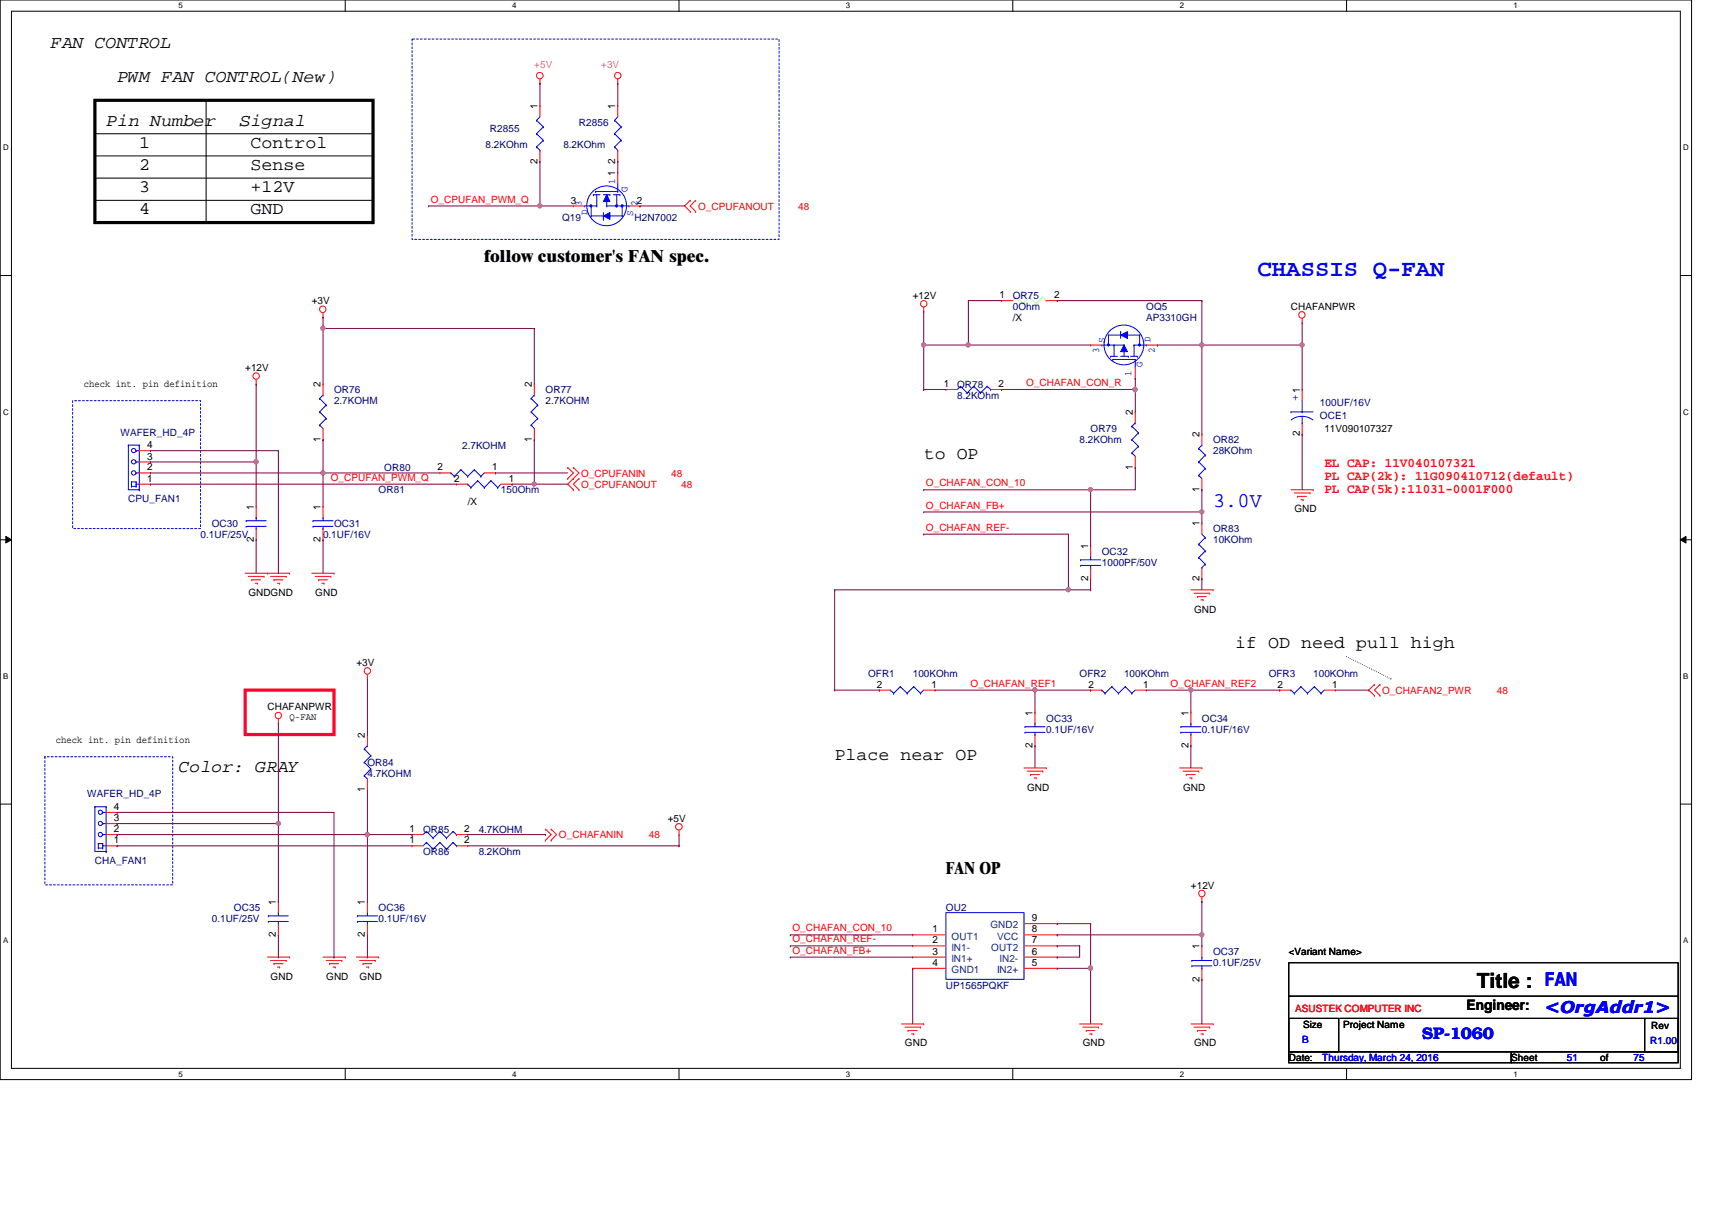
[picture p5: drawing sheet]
<svg xmlns="http://www.w3.org/2000/svg" width="297mm" height="210mm" viewBox="0 0 297 210" stroke-linecap="round" stroke-linejoin="round" font-family="sans-serif">
<path d="M0 0h293.5v187.3h-293.5zM2 1.9h289.5v183.4h-289.5z" fill="none" stroke="#000" stroke-width=".17"/>
<g fill="#fff">
<path d="M30.9 .2h.8v1.5h-.8z"/>
<path d="M30.9 185.5h.8v1.6h-.8z"/>
</g>
<path d="M59.9 0v1.9M59.9 185.3v2" fill="none" stroke="#000" stroke-width=".17"/>
<g fill="#fff">
<path d="M88.9 .2h.7v1.5h-.7z"/>
<path d="M88.9 185.5h.7v1.6h-.7z"/>
</g>
<path d="M117.8 0v1.9M117.8 185.3v2" fill="none" stroke="#000" stroke-width=".17"/>
<g fill="#fff">
<path d="M146.8 .2h.7v1.5h-.7z"/>
<path d="M146.8 185.5h.7v1.6h-.7z"/>
</g>
<path d="M175.7 0v1.9M175.7 185.3v2" fill="none" stroke="#000" stroke-width=".17"/>
<g fill="#fff">
<path d="M204.7 .2h.7v1.5h-.7z"/>
<path d="M204.7 185.5h.7v1.6h-.7z"/>
</g>
<path d="M233.6 0v1.9M233.6 185.3v2" fill="none" stroke="#000" stroke-width=".17"/>
<g fill="#fff">
<path d="M262.6 .2h.8v1.5h-.8z"/>
<path d="M262.6 185.5h.8v1.6h-.8z"/>
<path d="M.5 24.8h1v1.6h-1z"/>
<path d="M292.1 24.8h.9v1.6h-.9z"/>
<path d="M.5 70.7h1v1.5h-1z"/>
<path d="M292.1 70.7h.9v1.5h-.9z"/>
</g>
<path d="M0 47.8h2M291.5 47.8h2" fill="none" stroke="#000" stroke-width=".17"/>
<g fill="#fff">
<path d="M.5 116.5h.9v1.6h-.9z"/>
<path d="M292.1 116.5h.8v1.6h-.8z"/>
</g>
<path d="M0 93.6h2M1 93l1 .6-1 .6zM291.5 93.6l1-.6v1.2zM291.5 93.6h2" fill="none" stroke="#000" stroke-width=".17"/>
<path d="M1 93l1 .6-1 .6zM291.5 93.6l1-.6v1.2z" fill="#000"/>
<g fill="#fff">
<path d="M.5 162.4h.9v1.5h-.9z"/>
<path d="M292.1 162.4h.8v1.5h-.8z"/>
</g>
<g fill="none" stroke="#000" stroke-width=".17">
<path d="M35.8 17.4v21.2M16.5 34.8h48.2M16.5 27.1h48.2M16.5 30.9h48.2M16.5 23.2h48.2M35.8 38.6h.1M64.7 34.8h.1M64.7 27.1h.1M64.7 30.9h.1M64.7 23.2h.1M0 139.5h2M291.5 139.5h2"/>
<path d="M223.6 167h67.6v15.5h-67.6zM223.6 176.7h8.7v5.8h-8.7zM223.6 172.8h67.6M232.5 176.7h52.9M285.4 176.7h5.8v5.8h-5.8zM285.4 176.7h.1M291.2 172.8h.1M223.6 182.5h38.6v1.9h-38.6zM262.2 182.5h29v1.9h-29z"/>
</g>
<path d="M42.5 119.7h15.5v7.7h-15.5z" fill="none" stroke="#f00" stroke-width=".55"/>
<path d="M16.5 17.4h48.2v21.2h-48.2z" fill="none" stroke="#000" stroke-width=".55"/>
<path d="M233.6 113.9l7.7 3.9M241.3 117.8h.1" fill="none" stroke="#000" stroke-width=".17" stroke-dasharray="0 .3"/>
<path d="M71.5 6.8h63.7v34.7h-63.7zM12.6 69.5h22.2v22.2h-22.2zM7.8 131.3h22.2v22.2h-22.2z" fill="none" stroke="#00f" stroke-width=".17" stroke-dasharray=".3 .3"/>
<g fill="none" stroke="#f00" stroke-width=".17">
<path d="M93.7 14.5h.1M93.7 18.4h.1M93.7 13.7v.8M93.7 18.4v1.9M107.2 14.5h.1M107.2 18.4h.1M107.2 13.7v.8M107.2 18.4v1.9M93.7 28h.1M93.7 26.1v1.9M107.2 28h.1M107.2 26.1v1.9"/>
<path d="M119.8 34.8h.1M119.8 36.7h.1M119.8 34.8l-1 .9 1 1M120.7 36.7h.1M120.7 34.8h.1M120.7 34.8l-.9 .9 .9 1M56 55h.1M56 54.3v.7M160.3 54.1h.1M160.3 53.3v.8M173.8 52.2h.1M173.8 52.2h1.9"/>
<path d="M181.5 52.2h1.9M183.4 52.2h.1M225.9 56h.1M225.9 55.2v.8M24.2 78.2h1.9M26.1 78.2h.1M44.4 66.6h.1M44.4 65.8v.8M92.7 76.3h.1M92.7 66.6h.1M92.7 66.6v1.9M92.7 74.3v2"/>
<path d="M164.1 67.6h.1M164.1 67.6h2M171.9 67.6h1.9M173.8 67.6h.1M197 71.5h.1M197 71.5v1.9M197 79.2v1.9M24.2 84h1.9M24.2 82h1.9M24.2 80.1h1.9M26.1 84h.1M26.1 82h.1"/>
<path d="M26.1 80.1h.1M42.5 99.4h7.7M43.1 100h2.7M44.4 87.8h.1M44.4 93.6h.1M44.4 87.8v2M44.4 91.7v1.9M45.8 100h.1M46.4 99.4h.1M46.9 100h2.8M49.7 100h.1M50.2 99.4h.1"/>
<path d="M54.1 99.4h3.9M54.7 100h2.7M57.4 100h.1M58 99.4h.1M79.2 84h.1M79.2 84h1.9M86.9 84h2M88.9 84h.1M98.5 83h.1M98.5 81.1h.1M98.5 81.1l1 .9-1 1M99.5 83h.1"/>
<path d="M99.5 81.1h.1M99.5 85h.1M99.5 81.1l1 .9-2 2 1 1M100.5 85h.1M100.5 83h.1M100.5 83l-1 1 1 1M197 81.1h.1M224 85h3.8M224.6 85.5h2.7M225.1 86.1h.1M225.1 86.1h1.6M225.7 86.7h.4"/>
<path d="M226.1 86.7h.1M227.3 85.5h.1M227.8 85h.1M43.7 100.6h.1M43.7 100.6h1.5M44.3 101.2h.4M44.7 101.2h.1M47.5 100.6h.1M47.5 100.6h1.6M48.1 101.2h.4M48.5 101.2h.1M55.3 100.6h.1"/>
<path d="M55.3 100.6h1.5M55.8 101.2h.4M56.2 101.2h.1M63.8 117.8h.1M63.8 117v.8M206.6 102.3h3.9M207.2 102.9h2.7M207.8 103.5h.1M207.8 103.5h1.5M208.4 104.1h.3M208.7 104.1h.1M209.9 102.9h.1"/>
<path d="M210.5 102.3h.1M238.5 118.7h.1M238.5 118.7l-1 1 1 .9M239.4 118.7h.1M239.4 118.7l-.9 1 .9 .9M48.3 125.5h.1M48.3 124.7v.8M63.8 137.1h.1M63.8 127.4h.1M63.8 127.4v2M63.8 135.1v2M177.7 133.2h3.8"/>
<path d="M178.2 133.8h2.7M178.8 134.4h.1M178.8 134.4h1.5M179.4 135h.4M179.8 135h.1M180.9 133.8h.1M181.5 133.2h.1M204.7 133.2h3.8M205.3 133.8h2.7M205.8 134.4h.1M205.8 134.4h1.6M206.4 135h.4"/>
<path d="M206.8 135h.1M208 133.8h.1M208.5 133.2h.1M238.5 120.6h.1M239.4 120.6h.1M94.7 145.8h.1M94.7 143.8h.1M94.7 143.8l.9 1-.9 1M95.6 145.8h.1M95.6 143.8h.1M95.6 143.8l1 1-1 1M117.8 144.8h.1"/>
<path d="M117.8 144v.8M208.5 156.4h.1M208.5 155.6v.8M46.4 166h3.8M46.9 166.6h2.8M47.5 167.2h.1M47.5 167.2h1.6M48.1 167.8h.4M48.5 167.8h.1M49.7 166.6h.1M50.2 166h.1M56 166h3.9"/>
<path d="M56.6 166.6h2.7M57.2 167.2h.1M57.2 167.2h1.6M57.8 167.8h.4M58.2 167.8h.1M59.3 166.6h.1M59.9 166h.1M61.8 166h3.9M62.4 166.6h2.7M63 167.2h.1M63 167.2h1.5M63.6 167.8h.4"/>
<path d="M64 167.8h.1M65.1 166.6h.1M65.7 166h.1M156.4 177.6h3.9M157 178.2h2.7M157.6 178.8h.1M157.6 178.8h1.5M158.2 179.4h.3M158.5 179.4h.1M159.7 178.2h.1M160.3 177.6h.1M187.3 177.6h3.9"/>
<path d="M187.9 178.2h2.7M188.5 178.8h.1M188.5 178.8h1.5M189.1 179.4h.3M189.4 179.4h.1M190.6 178.2h.1M191.2 177.6h.1M206.6 177.6h3.9M207.2 178.2h2.7M207.8 178.8h.1M207.8 178.8h1.5M208.4 179.4h.3"/>
<path d="M208.7 179.4h.1M209.9 178.2h.1M210.5 177.6h.1"/>
<circle cx="93.7" cy="13.1" r=".56"/>
<circle cx="107.2" cy="13.1" r=".56"/>
<circle cx="56" cy="53.7" r=".56"/>
<circle cx="160.3" cy="52.7" r=".56"/>
<circle cx="225.9" cy="54.6" r=".56"/>
<circle cx="44.4" cy="65.2" r=".56"/>
<circle cx="63.7" cy="116.4" r=".56"/>
<circle cx="48.3" cy="124.1" r=".56"/>
<circle cx="117.8" cy="143.4" r=".56"/>
<circle cx="208.5" cy="155" r=".56"/>
</g>
<g fill="none" stroke="#00f" stroke-width=".17">
<path d="M93.1 25.5h.1M93.1 20.9h.1M93.1 23.2h.1M93.1 25.5l.6 .6M93.1 23.2l1.2 1.1M93.1 20.9l1.2 1.1M93.7 26.1h.1M93.7 20.3l-.6 .6M94.3 24.3h.1M94.3 22h.1M94.3 24.3l-1.2 1.2M94.3 22l-1.2 1.2"/>
<path d="M106.6 25.5h.1M106.6 20.9h.1M106.6 23.2h.1M106.6 25.5l.6 .6M106.6 23.2l1.2 1.1M106.6 20.9l1.2 1.1M107.2 26.1h.1M107.2 20.3l-.6 .6M107.8 24.3h.1M107.8 22h.1M107.8 24.3l-1.2 1.2M107.8 22l-1.2 1.2"/>
<path d="M191.2 59.9h.1M191.2 59.9h3.8M192.3 58.1h.1M192.3 58.1v1.8M192.3 58.1h5.4M193.3 59.9h.1M193.3 59.9v1.9M194.4 57.5h.1M194.4 57.5v1.2M195 59.9h.1M195 59.9v1.9M196.8 59.9h.1"/>
<path d="M196.8 59.9h2.1M196.8 59.9v1.9M197.7 58.1h.1M197.7 59.9h.1M197.7 58.1v1.8M198.9 59.9h.1M22.3 77.2h.1M22.3 77.2v7.8h1.9M22.3 77.2h1.9M23.6 78.2h.1M23.6 78.2h.6M24.2 77.2h.1"/>
<path d="M24.2 77.2v7.8M92.2 69.1h.1M92.2 73.7h.1M92.2 71.5h.1M92.2 69.1l1.1 1.2M92.2 73.7l.5 .6M92.2 71.5l1.1 1.1M92.7 68.5h.1M92.7 68.5l-.5 .6M93.3 70.3h.1M93.3 72.6h.1M93.3 70.3l-1.1 1.2"/>
<path d="M93.3 72.6l-1.1 1.1M166.7 67h.1M166.7 67l1.1 1.2M166.7 67l-.6 .6M167.8 68.2h.1M168.9 67h.1M168.9 67l1.2 1.2M168.9 67l-1.1 1.2M170.1 68.2h.1M171.3 67h.1M171.3 67l.6 .6M171.3 67l-1.2 1.2"/>
<path d="M171.9 67.6h.1M192.7 61.8h.1M192.7 61.8h1.2M193.1 62.4h.1M193.1 62.4h3.9M194.4 61.8h1.4M195.8 61.8h.1M196.2 61.8h1.2M196.4 74h.1M196.4 78.6h.1M196.4 76.3h.1M196.4 74l1.1 1.1"/>
<path d="M196.4 78.6l.6 .6M196.4 76.3l1.1 1.1M197 73.4h.1M197 62.4h.1M197 73.4l-.6 .6M197 62.4v1.3M197.4 61.8h.1M197.5 75.1h.1M197.5 77.4h.1M197.5 75.1l-1.1 1.2M197.5 77.4l-1.1 1.2M22.8 84.4h.1"/>
<path d="M22.8 83.6h.1M22.8 83.6v.8M22.8 84.4h.8M22.8 83.6h.8M23.6 84.4h.1M23.6 83.6h.1M23.6 84h.1M23.6 82h.1M23.6 80.1h.1M23.6 83.6v.8M23.6 84h.6M23.6 82h.6"/>
<path d="M23.6 80.1h.6M24.2 85h.1M42.7 90.3h.1M42.7 91.3h.1M42.7 90.3h3.5M42.7 91.3h3.5M44.4 89.8h.1M44.4 91.7h.1M44.4 89.8v.5M44.4 91.3v.4M81.1 84h.1M81.1 84l.6 .6"/>
<path d="M81.7 84.6h.1M82.9 83.4h.1M82.9 83.4l1.1 1.2M82.9 83.4l-1.2 1.2M84 84.6h.1M85.2 83.4h.1M85.2 83.4l1.2 1.2M85.2 83.4l-1.2 1.2M86.4 84.6h.1M86.9 84l-.5 .6M63.2 129.9h.1M63.2 134.6h.1"/>
<path d="M63.2 132.2h.1M63.2 129.9l1.1 1.2M63.2 134.6l.6 .5M63.2 132.2l1.1 1.2M63.8 129.4h.1M63.8 129.4l-.6 .5M64.3 131.1h.1M64.3 133.4h.1M64.3 131.1l-1.1 1.1M64.3 133.4l-1.1 1.2"/>
<circle cx="195" cy="59.8" r="3.5"/>
<circle cx="23.2" cy="78.2" r=".37"/>
<circle cx="23.2" cy="82" r=".38"/>
<circle cx="23.2" cy="80.1" r=".37"/>
</g>
<path d="M176.3 51.6h.1M176.3 51.6l1.2 1.1M176.3 51.6l-.6 .6M177.5 52.7h.1M178.6 51.6h.1M178.6 51.6l1.2 1.1M178.6 51.6l-1.1 1.1M179.8 52.7h.1M180.9 51.6h.1M180.9 51.6l.6 .6M180.9 51.6l-1.1 1.1M181.5 52.2h.1" fill="none" stroke="#80ff80" stroke-width=".17"/>
<path d="M192.2 59.7h.2v.3h-.2z" fill-rule="evenodd" fill="#00f"/>
<path d="M192.2 59.7h.2v.3h-.2z" fill="none" stroke="#00f" stroke-width=".17"/>
<path d="M197.6 59.7h.2v.3h-.2z" fill-rule="evenodd" fill="#00f"/>
<path d="M197.6 59.7h.2v.3h-.2z" fill="none" stroke="#00f" stroke-width=".17"/>
<path d="M194.4 58.1l1.2-.6v1.2z" fill-rule="evenodd" fill="#00f"/>
<path d="M194.4 58.1l1.2-.6v1.2z" fill="none" stroke="#00f" stroke-width=".17"/>
<path d="M195 59.9l.6 1.1h-1.2z" fill-rule="evenodd" fill="#00f"/>
<g fill="none" stroke="#00f" stroke-width=".17">
<path d="M101.4 35.7h.1M101.4 35.7h2.1M102.6 37.5h.1M102.6 35.7v1.8M102.6 37.5h5.3M103 33.8h.1M103 33.8h1.1M103.3 33.2h.1M103.3 33.2h3.9M103.5 35.7h.1M103.5 33.8v1.9M104.7 38.1h.1"/>
<path d="M104.7 33.8h1.1M104.7 36.9v1.2M105.3 35.7h.1M105.3 35.7h3.8M105.3 33.8v1.9M105.8 33.8h.1M106.4 33.8h1.2M107 35.7h.1M107 33.8v1.9M107.2 33.2h.1M107.2 31.9v1.3M107.6 33.8h.1"/>
<path d="M107.9 37.5h.1M107.9 35.7h.1M107.9 35.7v1.8M109.1 35.7h.1M195 59.9l.6 1.1h-1.2zM55.5 69.1h.1M55.5 73.7h.1M55.5 71.5h.1M55.5 69.1l1.1 1.2M55.5 73.7l.5 .6M55.5 71.5l1.1 1.1M56 68.5h.1"/>
<path d="M56 68.5l-.5 .6M56.6 70.3h.1M56.6 72.6h.1M56.6 70.3l-1.1 1.2M56.6 72.6l-1.1 1.1M208 96.7h.1M208 94.4h.1M208 96.7l1.1 1.2M208 94.4l1.1 1.2M208.5 98.5h.1M208.5 92.7l.6 .6M209.1 97.9h.1"/>
<path d="M209.1 93.3h.1M209.1 95.6h.1M209.1 97.9l-.6 .6M209.1 95.6l-1.1 1.1M209.1 93.3l-1.1 1.1M206.8 166.6h.1M206.8 167.6h.1M206.8 166.6h3.5M206.8 167.6h3.5M208.5 166h.1M208.5 168h.1M208.5 166v.6"/>
<path d="M208.5 167.6v.4"/>
<circle cx="105.3" cy="35.7" r="3.5"/>
</g>
<g fill="none" stroke="#f00" stroke-width=".17">
<path d="M189.2 59.9h.1M189.2 59.9h2M198.9 59.9h1.9M200.8 59.9h.1M56 76.3h.1M56 66.6h.1M56 66.6v1.9M56 74.3v2M197 65.7h.1M197 63.7v2M208.5 90.8h.1M208.5 90.8v1.9"/>
<path d="M208.5 98.5v1.9M208.5 100.4h.1M208.5 164.1h.1M208.5 169.9h.1M208.5 164.1v1.9M208.5 168v1.9"/>
</g>
<path d="M102.4 35.6h.2v.2h-.2z" fill-rule="evenodd" fill="#00f"/>
<path d="M102.4 35.6h.2v.2h-.2z" fill="none" stroke="#00f" stroke-width=".17"/>
<path d="M106.8 35.6h.3v.2h-.3z" fill-rule="evenodd" fill="#00f"/>
<path d="M106.8 35.6h.3v.2h-.3z" fill="none" stroke="#00f" stroke-width=".17"/>
<path d="M107.8 35.6h.3v.2h-.3z" fill-rule="evenodd" fill="#00f"/>
<path d="M107.8 35.6h.3v.2h-.3z" fill="none" stroke="#00f" stroke-width=".17"/>
<path d="M104.7 37.5l1.1-.6v1.2z" fill-rule="evenodd" fill="#00f"/>
<path d="M104.7 37.5l1.1-.6v1.2z" fill="none" stroke="#00f" stroke-width=".17"/>
<path d="M105.3 33.8l.5 1.2h-1.1z" fill-rule="evenodd" fill="#00f"/>
<g fill="none" stroke="#00f" stroke-width=".17">
<path d="M105.3 33.8l.5 1.2h-1.1zM208 77.8h.1M208 77.8l1.1 1.2M208.5 77.2h.1M208.5 77.2l-.5 .6M209.1 79h.1M209.1 79l-1.1 1.1M224 71.5h.1M224 71.5h3.8M225.9 72.2l-.8 .1-1.1 .6M225.9 72.2l1.2 .2 .7 .5M225.9 73.4h.1"/>
<path d="M225.9 71.5h.1M225.9 69.5v2M225.9 72.2v1.2M54.3 90.3h.1M54.3 91.3h.1M54.3 90.3h3.5M54.3 91.3h3.5M56 89.8h.1M56 91.7h.1M56 89.8v.5M56 91.3v.4M78.2 82h.1"/>
<path d="M78.2 82l.6 .6M78.8 82.6h.1M80 81.5h.1M80 81.5l1.1 1.1M80 81.5l-1.2 1.1M81.1 82.6h.1M82.3 81.5h.1M82.3 81.5l1.1 1.1M82.3 81.5l-1.2 1.1M83.4 82.6h.1M84 82l-.6 .6M187.5 97.1h.1"/>
<path d="M187.5 98.1h.1M187.5 97.1h3.5M187.5 98.1h3.5M189.2 96.5h.1M189.2 98.5h.1M189.2 96.5v.6M189.2 98.1v.4M208 82.5h.1M208 80.1h.1M208 82.5l.5 .5M208 80.1l1.1 1.2M209.1 81.3h.1"/>
<path d="M209.1 81.3l-1.1 1.2M154.5 119.7h.1M154.5 119.7l.6 .6M156.2 119.1h.1M156.2 119.1l1.2 1.2M156.2 119.1l-1.1 1.2M158.5 119.1h.1M158.5 119.1l1.2 1.2M158.5 119.1l-1.1 1.2M160.3 119.7l-.6 .6M191.2 119.7h.1M191.2 119.7l.5 .6"/>
<path d="M192.9 119.1h.1M192.9 119.1l1.2 1.2M192.9 119.1l-1.2 1.2M195.2 119.1h.1M195.2 119.1l1.2 1.2M195.2 119.1l-1.1 1.2M197 119.7l-.6 .6M224 119.7h.1M224 119.7l.6 .6M225.7 119.1h.1M225.7 119.1l1.2 1.2M225.7 119.1l-1.1 1.2"/>
<path d="M228 119.1h.1M228 119.1l1.2 1.2M228 119.1l-1.1 1.2M229.8 119.7l-.6 .6M16.5 140h.1M16.5 140v7.7h1.9M16.5 140h1.9M18.4 140h.1M18.4 140v7.7M155.1 120.3h.1M157.4 120.3h.1M159.7 120.3h.1"/>
<path d="M177.8 126.1h.1M177.8 127h.1M177.8 126.1h3.5M177.8 127h3.5M179.6 125.5h.1M179.6 127.4h.1M179.6 125.5v.6M179.6 127v.4M191.7 120.3h.1M194.1 120.3h.1M196.4 120.3h.1M204.9 126.1h.1"/>
<path d="M204.9 127h.1M204.9 126.1h3.5M204.9 127h3.5M206.6 125.5h.1M206.6 127.4h.1M206.6 125.5v.6M206.6 127v.4M224.6 120.3h.1M226.9 120.3h.1M229.2 120.3h.1M17.1 147.1h.1M17.1 146.3h.1"/>
<path d="M17.1 146.3v.8M17.1 147.1h.7M17.1 146.3h.7M17.8 147.1h.1M17.8 146.3h.1M17.8 146.7h.1M17.8 144.8h.1M17.8 142.9h.1M17.8 140.9h.1M17.8 146.3v.8M17.8 146.7h.6M17.8 144.8h.6"/>
<path d="M17.8 142.9h.6M17.8 140.9h.6M18.4 147.7h.1M46.6 158.9h.1M46.6 159.9h.1M46.6 158.9h3.4M46.6 159.9h3.4M48.3 158.3h.1M48.3 158.3v.6M48.3 159.9v.3M62 158.9h.1M62 159.9h.1"/>
<path d="M62 158.9h3.5M62 159.9h3.5M63.8 158.3h.1M63.8 158.3v.6M63.8 159.9v.3M74 146.1h.1M74 144.2h.1M74 146.1l1.1 1.2M74 146.1l-.6 .6M74 144.2l1.1 1.2M74 144.2l-.6 .6M75.1 147.3h.1"/>
<path d="M75.1 145.4h.1M76.3 146.1h.1M76.3 144.2h.1M76.3 146.1l1.2 1.2M76.3 146.1l-1.2 1.2M76.3 144.2l1.2 1.2M76.3 144.2l-1.2 1.2M77.5 147.3h.1M77.5 145.4h.1M78.6 146.1h.1M78.6 144.2h.1M78.6 146.1l.6 .6"/>
<path d="M78.6 146.1l-1.1 1.2M78.6 144.2l.6 .6M78.6 144.2l-1.1 1.2M79.2 146.7h.1M79.2 144.8h.1M164.1 158.3h13.6v11.6h-13.6zM48.3 160.2h.1M63.8 160.2h.1"/>
<circle cx="17.4" cy="144.8" r=".38"/>
<circle cx="17.4" cy="140.9" r=".37"/>
<circle cx="17.4" cy="142.8" r=".37"/>
</g>
<g fill="none" stroke="#f00" stroke-width=".17">
<path d="M99.5 35.7h.1M99.5 35.7h1.9M107.2 29.9h.1M107.2 29.9v2M109.1 35.7h1.9M111 35.7h.1M208.5 75.3h.1M208.5 75.3v1.9M225.9 67.6h.1M225.9 75.3h.1M225.9 67.6v1.9M225.9 73.4v1.9"/>
<path d="M56 87.8h.1M56 93.6h.1M56 87.8v2M56 91.7v1.9M76.3 82h.1M76.3 82h1.9M84 82h2M86 82h.1M189.2 94.6h.1M189.2 94.6v1.9M189.2 98.5v1.9M208.5 85h.1"/>
<path d="M208.5 83v2M152.6 119.7h.1M152.6 119.7h1.9M160.3 119.7h1.9M162.2 119.7h.1M189.2 119.7h.1M189.2 100.4h.1M189.2 119.7h2M197 119.7h1.9M198.9 119.7h.1M222 119.7h.1M222 119.7h2"/>
<path d="M229.8 119.7h1.9M231.7 119.7h.1M179.6 123.6h.1M179.6 129.4h.1M179.6 123.6v1.9M179.6 127.4v2M206.6 123.6h.1M206.6 129.4h.1M206.6 123.6v1.9M206.6 127.4v2M18.4 146.7h1.9M18.4 144.8h1.9"/>
<path d="M18.4 142.9h1.9M18.4 140.9h1.9M20.3 146.7h.1M20.3 144.8h.1M20.3 142.9h.1M20.3 140.9h.1M48.3 156.4h.1M48.3 156.4v1.9M63.8 156.4h.1M63.8 156.4v1.9M71.5 146.7h.1M71.5 144.8h.1"/>
<path d="M71.5 146.7h1.9M71.5 144.8h1.9M79.2 146.7h1.9M79.2 144.8h1.9M81.1 146.7h.1M81.1 144.8h.1M48.3 162.2h.1M48.3 160.2v2M63.8 162.2h.1M63.8 160.2v2M158.4 162.2h.1M158.4 164.1h.1"/>
<path d="M158.4 166h.1M158.4 168h.1M158.4 162.2h5.7M158.4 164.1h5.7M158.4 166h5.7M158.4 168h5.7M177.7 162.2h5.7M177.7 164.1h5.7M177.7 166h5.7M177.7 168h5.7M177.7 160.2h5.7M183.4 168h.1"/>
<path d="M183.4 166h.1M183.4 164.1h.1M183.4 162.2h.1M183.4 160.2h.1"/>
</g>
<path d="M56 57h.1M56 57h36.7" fill="none" stroke="#800040" stroke-width=".17"/>
<circle cx="56" cy="56.9" r=".38" fill="#f0f"/>
<circle cx="56" cy="56.9" r=".38" fill="none" stroke="#f0f" stroke-width=".17"/>
<path d="M44.4 66.6h.1M44.4 66.6v13.5" fill="none" stroke="#800040" stroke-width=".17"/>
<circle cx="44.4" cy="80.1" r=".37" fill="#f0f"/>
<circle cx="44.4" cy="80.1" r=".37" fill="none" stroke="#f0f" stroke-width=".17"/>
<path d="M56 82h.1M56 82h20.3" fill="none" stroke="#800040" stroke-width=".17"/>
<circle cx="56" cy="82" r=".38" fill="#f0f"/>
<circle cx="56" cy="82" r=".38" fill="none" stroke="#f0f" stroke-width=".17"/>
<path d="M92.7 76.3h.1M92.7 76.3v7.7M20.3 140.9h.1M20.3 146.7h.1M20.3 140.9h37.7M20.3 146.7h51.2M117.8 146.7h.1M117.8 144.8v1.9" fill="none" stroke="#800040" stroke-width=".17"/>
<circle cx="92.7" cy="84" r=".37" fill="#f0f"/>
<circle cx="92.7" cy="84" r=".37" fill="none" stroke="#f0f" stroke-width=".17"/>
<g fill="none" stroke="#800040" stroke-width=".17">
<path d="M56 57h.1M56 55h.1M56 55v11.6M48.3 78.2h.1M48.3 78.2v21.2M56 76.3h.1M56 76.3v11.5M26.1 84h.1M26.1 82h.1M26.1 80.1h.1M26.1 84h53.1M26.1 82h29.9"/>
<path d="M26.1 80.1h18.3M56 82h.1M63.8 117.8v9.6M63.8 127.4h.1M63.8 137.1v19.3M48.3 156.4h.1M48.3 142.9v13.5M63.8 156.4h.1M63.8 144.8h.1M48.3 166h.1M48.3 162.2v3.8"/>
</g>
<circle cx="63.7" cy="144.8" r=".38" fill="#f0f"/>
<circle cx="63.7" cy="144.8" r=".38" fill="none" stroke="#f0f" stroke-width=".17"/>
<g fill="none" stroke="#800040" stroke-width=".17">
<path d="M92.7 57h.1M92.7 57v9.6M26.1 78.2h.1M26.1 78.2h22.2M44.4 80.1h.1M44.4 80.1v7.7M88.9 84h.1M88.9 84h3.8M48.3 125.5v17.4M20.3 144.8h.1M20.3 144.8h51.2M48.3 142.9h.1"/>
<path d="M58 140.9v25.1M71.5 144.8h.1M81.1 144.8h13.6M81.1 146.7h36.7M94.7 144.8h.1M117.8 146.7h.1M58 166h.1M63.8 166h.1M63.8 162.2v3.8"/>
</g>
<circle cx="48.3" cy="142.8" r=".37" fill="#f0f"/>
<circle cx="48.3" cy="142.8" r=".37" fill="none" stroke="#f0f" stroke-width=".17"/>
<path d="M44.4 93.6h.1M44.4 93.6v5.8M56 93.6h.1M56 93.6v5.8M86 82h.1M86 82h12.5M92.7 84h.1M92.7 84h5.8M179.6 119.7h9.6M189.2 119.7h.1M20.3 142.9h.1M20.3 142.9h28" fill="none" stroke="#800040" stroke-width=".17"/>
<circle cx="179.5" cy="119.7" r=".38" fill="#f0f"/>
<circle cx="179.5" cy="119.7" r=".38" fill="none" stroke="#f0f" stroke-width=".17"/>
<g fill="none" stroke="#800040" stroke-width=".17">
<path d="M225.9 75.3h.1M225.9 75.3v9.7M208.5 88.8h.1M208.5 88.8v2M179.6 119.7h.1M179.6 119.7v3.9M198.9 119.7h23.1M206.6 119.7h.1M208.5 100.4h.1M208.5 100.4v1.9M222 119.7h.1M231.7 119.7h5.8"/>
<path d="M237.5 119.7h.1"/>
</g>
<circle cx="206.6" cy="119.7" r=".38" fill="#f0f"/>
<circle cx="206.6" cy="119.7" r=".38" fill="none" stroke="#f0f" stroke-width=".17"/>
<path d="M208.5 59.9h17.4M225.9 59.9h.1M206.6 129.4h.1M206.6 129.4v3.8" fill="none" stroke="#800040" stroke-width=".17"/>
<circle cx="208.5" cy="59.8" r=".37" fill="#f0f"/>
<circle cx="208.5" cy="59.8" r=".37" fill="none" stroke="#f0f" stroke-width=".17"/>
<circle cx="225.9" cy="59.8" r=".37" fill="#f0f"/>
<circle cx="225.9" cy="59.8" r=".37" fill="none" stroke="#f0f" stroke-width=".17"/>
<path d="M160.3 59.9h7.7M168 59.9h.1M208.5 59.9h.1M208.5 59.9v15.4M185.4 92.7v9.6M185.4 102.3h.1" fill="none" stroke="#800040" stroke-width=".17"/>
<circle cx="160.2" cy="59.8" r=".37" fill="#f0f"/>
<circle cx="160.2" cy="59.8" r=".37" fill="none" stroke="#f0f" stroke-width=".17"/>
<path d="M168 52.2h.1M168 52.2h5.8M189.2 94.6h.1M189.2 85v9.6M144.8 102.3h.1M144.8 102.3h40.6M162.2 119.7h17.4M179.6 119.7h.1" fill="none" stroke="#800040" stroke-width=".17"/>
<circle cx="185.3" cy="102.3" r=".37" fill="#f0f"/>
<circle cx="185.3" cy="102.3" r=".37" fill="none" stroke="#f0f" stroke-width=".17"/>
<g fill="none" stroke="#800040" stroke-width=".17">
<path d="M160.3 59.9h.1M160.3 54.1v5.8M168 59.9h.1M168 52.2v7.7M200.8 59.9h.1M208.5 52.2h.1M208.5 52.2v7.7h-7.7M225.9 59.9h.1M225.9 56v3.9M173.8 67.6h.1M173.8 67.6h23.2M197 67.6h.1"/>
<path d="M197 67.6v3.9M189.2 85h.1M189.2 85h7.8M208.5 85h.1M208.5 85v3.8M144.8 119.7h7.8M152.6 119.7h.1M206.6 119.7h.1M206.6 119.7v3.9"/>
</g>
<circle cx="196.9" cy="67.6" r=".38" fill="#f0f"/>
<circle cx="196.9" cy="67.6" r=".38" fill="none" stroke="#f0f" stroke-width=".17"/>
<path d="M197 65.7h.1M197 65.7v1.9M160.3 92.7h.1M160.3 85h.1M160.3 92.7h25.1M160.3 85h28.9" fill="none" stroke="#800040" stroke-width=".17"/>
<circle cx="189.2" cy="84.9" r=".37" fill="#f0f"/>
<circle cx="189.2" cy="84.9" r=".37" fill="none" stroke="#f0f" stroke-width=".17"/>
<path d="M168 59.9h.1M168 59.9h21.2M183.4 52.2h.1M183.4 52.2h25.1M197 81.1h.1M197 81.1v3.9M189.2 102.3h.1M189.2 100.4v1.9" fill="none" stroke="#800040" stroke-width=".17"/>
<circle cx="168" cy="59.8" r=".37" fill="#f0f"/>
<circle cx="168" cy="59.8" r=".37" fill="none" stroke="#f0f" stroke-width=".17"/>
<path d="M225.9 59.9h.1M225.9 59.9v7.7M160.3 67.6h.1M160.3 67.6h3.8M160.3 88.8h.1M160.3 88.8h48.2M179.6 129.4h.1M179.6 129.4v3.8" fill="none" stroke="#800040" stroke-width=".17"/>
<circle cx="208.5" cy="88.8" r=".37" fill="#f0f"/>
<circle cx="208.5" cy="88.8" r=".37" fill="none" stroke="#f0f" stroke-width=".17"/>
<g fill="none" stroke="#800040" stroke-width=".17">
<path d="M160.3 59.9v7.7M160.3 67.6h.1M144.8 119.7h.1M144.8 102.3v17.4M185.4 102.3h.1M185.4 102.3h3.8M208.5 156.4h.1M208.5 156.4v7.7M183.4 162.2h.1M183.4 162.2h25.1M208.5 169.9h.1M208.5 162.2h.1"/>
<path d="M208.5 169.9v7.7"/>
</g>
<circle cx="208.5" cy="162.2" r=".37" fill="#f0f"/>
<circle cx="208.5" cy="162.2" r=".37" fill="none" stroke="#f0f" stroke-width=".17"/>
<g fill="none" stroke="#800040" stroke-width=".17">
<path d="M137.1 166h.1M137.1 164.1h.1M137.1 162.2h.1M137.1 166h21.3M137.1 164.1h21.3M137.1 162.2h21.3M158.4 168h.1M158.4 168v9.6M183.4 164.1h.1M183.4 166h.1M183.4 160.2h.1M183.4 168h.1"/>
<path d="M183.4 164.1h3.9M183.4 160.2h5.8M187.3 164.1h.1M187.3 164.1v1.9h-3.9M189.2 160.2h.1M189.2 160.2v7.8h-5.8"/>
</g>
<circle cx="189.2" cy="167.9" r=".38" fill="#f0f"/>
<circle cx="189.2" cy="167.9" r=".38" fill="none" stroke="#f0f" stroke-width=".17"/>
<g fill="none" stroke="#800040" stroke-width=".17">
<path d="M93.7 14.5h.1M93.7 14.5v3.9M107.2 14.5h.1M107.2 14.5v3.9M74.4 35.7h.1M74.4 35.7h25.1M93.7 28h.1M93.7 35.7h.1M93.7 28v7.7M107.2 28h.1M107.2 28v1.9M111 35.7h.1"/>
<path d="M111 35.7h7.8M189.2 168h.1M189.2 168v9.6"/>
</g>
<circle cx="93.7" cy="35.7" r=".37" fill="#f0f"/>
<circle cx="93.7" cy="35.7" r=".37" fill="none" stroke="#f0f" stroke-width=".17"/>
<circle cx="56" cy="56.9" r=".38" fill="#f0f"/>
<circle cx="56" cy="56.9" r=".38" fill="none" stroke="#f0f" stroke-width=".17"/>
<circle cx="44.4" cy="80.1" r=".37" fill="#f0f"/>
<circle cx="44.4" cy="80.1" r=".37" fill="none" stroke="#f0f" stroke-width=".17"/>
<circle cx="56" cy="82" r=".38" fill="#f0f"/>
<circle cx="56" cy="82" r=".38" fill="none" stroke="#f0f" stroke-width=".17"/>
<circle cx="92.7" cy="84" r=".37" fill="#f0f"/>
<circle cx="92.7" cy="84" r=".37" fill="none" stroke="#f0f" stroke-width=".17"/>
<circle cx="63.7" cy="144.8" r=".38" fill="#f0f"/>
<circle cx="63.7" cy="144.8" r=".38" fill="none" stroke="#f0f" stroke-width=".17"/>
<circle cx="48.3" cy="142.8" r=".37" fill="#f0f"/>
<circle cx="48.3" cy="142.8" r=".37" fill="none" stroke="#f0f" stroke-width=".17"/>
<circle cx="179.5" cy="119.7" r=".38" fill="#f0f"/>
<circle cx="179.5" cy="119.7" r=".38" fill="none" stroke="#f0f" stroke-width=".17"/>
<circle cx="206.6" cy="119.7" r=".38" fill="#f0f"/>
<circle cx="206.6" cy="119.7" r=".38" fill="none" stroke="#f0f" stroke-width=".17"/>
<circle cx="208.5" cy="59.8" r=".37" fill="#f0f"/>
<circle cx="208.5" cy="59.8" r=".37" fill="none" stroke="#f0f" stroke-width=".17"/>
<circle cx="225.9" cy="59.8" r=".37" fill="#f0f"/>
<circle cx="225.9" cy="59.8" r=".37" fill="none" stroke="#f0f" stroke-width=".17"/>
<circle cx="160.2" cy="59.8" r=".37" fill="#f0f"/>
<circle cx="160.2" cy="59.8" r=".37" fill="none" stroke="#f0f" stroke-width=".17"/>
<circle cx="185.3" cy="102.3" r=".37" fill="#f0f"/>
<circle cx="185.3" cy="102.3" r=".37" fill="none" stroke="#f0f" stroke-width=".17"/>
<circle cx="196.9" cy="67.6" r=".38" fill="#f0f"/>
<circle cx="196.9" cy="67.6" r=".38" fill="none" stroke="#f0f" stroke-width=".17"/>
<circle cx="189.2" cy="84.9" r=".37" fill="#f0f"/>
<circle cx="189.2" cy="84.9" r=".37" fill="none" stroke="#f0f" stroke-width=".17"/>
<circle cx="168" cy="59.8" r=".37" fill="#f0f"/>
<circle cx="168" cy="59.8" r=".37" fill="none" stroke="#f0f" stroke-width=".17"/>
<circle cx="208.5" cy="88.8" r=".37" fill="#f0f"/>
<circle cx="208.5" cy="88.8" r=".37" fill="none" stroke="#f0f" stroke-width=".17"/>
<circle cx="208.5" cy="162.2" r=".37" fill="#f0f"/>
<circle cx="208.5" cy="162.2" r=".37" fill="none" stroke="#f0f" stroke-width=".17"/>
<circle cx="189.2" cy="167.9" r=".38" fill="#f0f"/>
<circle cx="189.2" cy="167.9" r=".38" fill="none" stroke="#f0f" stroke-width=".17"/>
<circle cx="93.7" cy="35.7" r=".37" fill="#f0f"/>
<circle cx="93.7" cy="35.7" r=".37" fill="none" stroke="#f0f" stroke-width=".17"/>
<text font-size="4" fill="#00f" x="218.2" y="47.8">CHASSIS Q-FAN</text>
<text font-size="3.6" fill="#00f" x="210.5" y="87.9">3.0V</text>
<text font-size="3.6" x="256.2" y="171.4">Title : FAN</text>
<g font-size="3">
<text x="8.8" y="8.4">FAN CONTROL</text>
<text x="20.3" y="14.2">PWM FAN CONTROL(New)</text>
<text x="18.4" y="21.9">Pin Number</text>
<text x="41.6" y="21.9">Signal</text>
<text x="24.2" y="29.5">2</text>
<text x="24.2" y="25.6">1</text>
<text x="43.5" y="25.6">Control</text>
<text x="43.5" y="29.5">Sense</text>
<text x="24.2" y="33.3">3</text>
<text x="43.5" y="33.3">+12V</text>
<text x="24.2" y="37.2">4</text>
<text x="43.5" y="37.2">GND</text>
<text x="84" y="45.5">follow customer's FAN spec.</text>
<text x="160.3" y="79.6">to OP</text>
<text x="214.3" y="112.5">if OD need pull high</text>
<text x="144.8" y="131.8">Place near OP</text>
<text x="30.9" y="133.9">Color: GRAY</text>
<text x="164.1" y="151.6">FAN OP</text>
</g>
<g font-size="2.9" fill="#00f">
<text x="268" y="175.7">&lt;OrgAddr1&gt;</text>
<text x="246.8" y="180.3">SP-1060</text>
</g>
<text font-size="2.5" x="254.5" y="175.1">Engineer:</text>
<g font-size="2.3" fill="#f00">
<text x="229.8" y="81">EL CAP: 11V040107321</text>
<text x="229.8" y="83.3">PL CAP(2k): 11G090410712(default)</text>
<text x="229.8" y="85.6">PL CAP(5k):11031-0001F000</text>
</g>
<g font-size="1.7" fill="#f0f">
<text x="92.7" y="11.9">+5V</text>
<text x="104.3" y="11.9">+3V</text>
</g>
<g font-size="1.7" fill="#000080">
<text x="85" y="22.9">R2855</text>
<text x="100.5" y="21.9">R2856</text>
<text x="84.2" y="25.7">8.2KOhm</text>
<text x="97.7" y="25.7">8.2KOhm</text>
<text x="97.5" y="38.3">Q19</text>
<text x="110.1" y="38.3">H2N7002</text>
<text x="175.7" y="51.8">OR75</text>
<text x="175.7" y="53.8">0Ohm</text>
<text x="198.9" y="53.8">OQ5</text>
<text x="198.9" y="55.7">AP3310GH</text>
<text x="58" y="68.2">OR76</text>
<text x="58" y="70.1">2.7KOHM</text>
<text x="94.7" y="68.2">OR77</text>
<text x="94.7" y="70.1">2.7KOHM</text>
<text x="166.1" y="67.3">OR78</text>
<text x="166.1" y="69.2">8.2KOhm</text>
<text x="229" y="70.4">100UF/16V</text>
<text x="20.9" y="75.6">WAFER_HD_4P</text>
<text x="80.2" y="77.9">2.7KOHM</text>
<text x="187.3" y="76.9">8.2KOhm</text>
<text x="189.2" y="75">OR79</text>
<text x="210.5" y="76.9">OR82</text>
<text x="229" y="72.6">OCE1</text>
<text x="66.7" y="81.7">OR80</text>
<text x="210.5" y="78.8">28KOhm</text>
<text x="22.3" y="87.1">CPU_FAN1</text>
<text x="65.7" y="85.6">OR81</text>
<text x="86.9" y="85.6">150Ohm</text>
<text x="34.8" y="93.3">0.1UF/25V</text>
<text x="36.7" y="91.4">OC30</text>
<text x="56" y="93.3">0.1UF/16V</text>
<text x="58" y="91.4">OC31</text>
<text x="210.5" y="92.4">OR83</text>
<text x="210.5" y="94.3">10KOhm</text>
<text x="191.2" y="96.2">OC32</text>
<text x="191.2" y="98.1">1000PF/50V</text>
<text x="150.6" y="117.4">OFR1</text>
<text x="158.4" y="117.4">100KOhm</text>
<text x="187.3" y="117.4">OFR2</text>
<text x="195" y="117.4">100KOhm</text>
<text x="220.1" y="117.4">OFR3</text>
<text x="227.8" y="117.4">100KOhm</text>
<text x="181.5" y="125.2">OC33</text>
<text x="208.5" y="125.2">OC34</text>
<text x="181.5" y="127.1">0.1UF/16V</text>
<text x="208.5" y="127.1">0.1UF/16V</text>
<text x="63.8" y="132.9">OR84</text>
<text x="63.8" y="134.8">4.7KOHM</text>
<text x="15.1" y="138.3">WAFER_HD_4P</text>
<text x="16.5" y="149.9">CHA_FAN1</text>
<text x="73.4" y="148.3">OR86</text>
<text x="73.4" y="144.5">OR85</text>
<text x="83.1" y="148.3">8.2KOhm</text>
<text x="83.1" y="144.5">4.7KOHM</text>
<text x="36.7" y="159.9">0.1UF/25V</text>
<text x="40.6" y="158">OC35</text>
<text x="65.7" y="158">OC36</text>
<text x="65.7" y="159.9">0.1UF/16V</text>
<text x="164.1" y="158">OU2</text>
<text x="210.5" y="165.7">OC37</text>
<text x="210.5" y="167.6">0.1UF/25V</text>
<text x="164.1" y="171.5">UP1565PQKF</text>
</g>
<g font-size="1.7">
<text x="93.3" y="18.9" transform="rotate(-90 93.3 18.9)">1</text>
<text x="106.8" y="18.9" transform="rotate(-90 106.8 18.9)">1</text>
<text x="93.3" y="28.4" transform="rotate(-90 93.3 28.4)">2</text>
<text x="106.8" y="28.4" transform="rotate(-90 106.8 28.4)">2</text>
<text x="99.1" y="35.3">3</text>
<text x="106.8" y="30.5" transform="rotate(-90 106.8 30.5)">1</text>
<text x="54.1" y="52.8">+3V</text>
<text x="158.4" y="51.8">+12V</text>
<text x="173.4" y="51.7">1</text>
<text x="182.9" y="51.7">2</text>
<text x="224" y="53.8">CHAFANPWR</text>
<text x="175.7" y="55.7">/X</text>
<text x="42.5" y="64.3">+12V</text>
<text x="14.5" y="67.1">check int. pin definition</text>
<text x="55.6" y="67.2" transform="rotate(-90 55.6 67.2)">2</text>
<text x="92.3" y="67.2" transform="rotate(-90 92.3 67.2)">2</text>
<text x="163.7" y="67.1">1</text>
<text x="173.2" y="67.1">2</text>
<text x="225.5" y="68.2" transform="rotate(-90 225.5 68.2)">1</text>
<text x="25.5" y="77.8">4</text>
<text x="55.6" y="76.7" transform="rotate(-90 55.6 76.7)">1</text>
<text x="92.3" y="76.7" transform="rotate(-90 92.3 76.7)">1</text>
<text x="196.6" y="72" transform="rotate(-90 196.6 72)">2</text>
<text x="208.1" y="75.9" transform="rotate(-90 208.1 75.9)">2</text>
<text x="225.5" y="75.7" transform="rotate(-90 225.5 75.7)">2</text>
<text x="229.8" y="75">11V090107327</text>
<text x="25.5" y="83.6">1</text>
<text x="25.5" y="81.6">2</text>
<text x="25.5" y="79.7">3</text>
<text x="75.9" y="81.6">2</text>
<text x="78.8" y="83.6">2</text>
<text x="85.4" y="81.6">1</text>
<text x="88.3" y="83.6">1</text>
<text x="196.6" y="81.5" transform="rotate(-90 196.6 81.5)">1</text>
<text x="44" y="88.4" transform="rotate(-90 44 88.4)">1</text>
<text x="55.6" y="88.4" transform="rotate(-90 55.6 88.4)">1</text>
<text x="81.1" y="87.5">/X</text>
<text x="208.1" y="85.3" transform="rotate(-90 208.1 85.3)">1</text>
<text x="224.6" y="88.9">GND</text>
<text x="44" y="94" transform="rotate(-90 44 94)">2</text>
<text x="55.6" y="94" transform="rotate(-90 55.6 94)">2</text>
<text x="188.8" y="95.2" transform="rotate(-90 188.8 95.2)">1</text>
<text x="208.1" y="91.3" transform="rotate(-90 208.1 91.3)">1</text>
<text x="188.8" y="100.8" transform="rotate(-90 188.8 100.8)">2</text>
<text x="208.1" y="100.8" transform="rotate(-90 208.1 100.8)">2</text>
<text x="43.1" y="103.4">GNDGND</text>
<text x="54.7" y="103.4">GND</text>
<text x="207.2" y="106.3">GND</text>
<text x="61.8" y="115.5">+3V</text>
<text x="152.1" y="119.3">2</text>
<text x="161.6" y="119.3">1</text>
<text x="188.8" y="119.3">2</text>
<text x="198.3" y="119.3">1</text>
<text x="221.7" y="119.3">2</text>
<text x="231.1" y="119.3">1</text>
<text x="46.4" y="123.2">CHAFANPWR</text>
<text x="50.2" y="125">Q-FAN</text>
<text x="179.2" y="124.1" transform="rotate(-90 179.2 124.1)">1</text>
<text x="206.2" y="124.1" transform="rotate(-90 206.2 124.1)">1</text>
<text x="9.7" y="128.8">check int. pin definition</text>
<text x="63.3" y="128" transform="rotate(-90 63.3 128)">2</text>
<text x="179.2" y="129.8" transform="rotate(-90 179.2 129.8)">2</text>
<text x="206.2" y="129.8" transform="rotate(-90 206.2 129.8)">2</text>
<text x="63.3" y="137.5" transform="rotate(-90 63.3 137.5)">1</text>
<text x="178.2" y="137.2">GND</text>
<text x="205.3" y="137.2">GND</text>
<text x="19.8" y="142.5">3</text>
<text x="19.8" y="140.5">4</text>
<text x="115.9" y="142.5">+5V</text>
<text x="19.8" y="146.3">1</text>
<text x="19.8" y="144.4">2</text>
<text x="71.1" y="146.3">1</text>
<text x="71.1" y="144.4">1</text>
<text x="80.6" y="146.3">2</text>
<text x="80.6" y="144.4">2</text>
<text x="206.6" y="154.1">+12V</text>
<text x="47.9" y="157" transform="rotate(-90 47.9 157)">1</text>
<text x="63.3" y="157" transform="rotate(-90 63.3 157)">1</text>
<text x="161.8" y="161.8">1</text>
<text x="179" y="161.8">8</text>
<text x="179" y="159.8">9</text>
<text x="47.9" y="162.6" transform="rotate(-90 47.9 162.6)">2</text>
<text x="63.3" y="162.6" transform="rotate(-90 63.3 162.6)">2</text>
<text x="161.8" y="163.7">2</text>
<text x="161.8" y="165.6">3</text>
<text x="161.8" y="167.6">4</text>
<text x="179" y="167.6">5</text>
<text x="179" y="165.6">6</text>
<text x="179" y="163.7">7</text>
<text x="208.1" y="164.7" transform="rotate(-90 208.1 164.7)">1</text>
<text x="223.6" y="165.7">&lt;Variant Name&gt;</text>
<text x="46.9" y="170">GND</text>
<text x="56.6" y="170">GND</text>
<text x="62.4" y="170">GND</text>
<text x="208.1" y="170.3" transform="rotate(-90 208.1 170.3)">2</text>
<text x="226.1" y="178.3">Size</text>
<text x="233" y="178.3">Project Name</text>
<text x="286.5" y="178.4">Rev</text>
<text x="157" y="181.5">GND</text>
<text x="187.9" y="181.5">GND</text>
<text x="207.2" y="181.5">GND</text>
<text x="223.6" y="184.1">Date:</text>
<text x="262.2" y="184.1">Sheet</text>
<text x="277.7" y="184.1">of</text>
</g>
<g font-size="1.7" fill="#f00">
<text x="74.8" y="35.1">O_CPUFAN_PWM_Q</text>
<text x="121.1" y="36.4">O_CPUFANOUT</text>
<text x="138.5" y="36.4">48</text>
<text x="178.1" y="67">O_CHAFAN_CON_R</text>
<text x="57.4" y="83.4">O_CPUFAN_PWM_Q</text>
<text x="100.8" y="82.7">O_CPUFANIN</text>
<text x="116.5" y="82.7">48</text>
<text x="100.8" y="84.6">O_CPUFANOUT</text>
<text x="118.2" y="84.6">48</text>
<text x="160.7" y="84.4">O_CHAFAN_CON_10</text>
<text x="160.7" y="88.2">O_CHAFAN_FB+</text>
<text x="160.7" y="92.1">O_CHAFAN_REF-</text>
<text x="168.4" y="119.1">O_CHAFAN_REF1</text>
<text x="203.1" y="119.1">O_CHAFAN_REF2</text>
<text x="239.8" y="120.4">O_CHAFAN2_PWR</text>
<text x="259.7" y="120.4">48</text>
<text x="97" y="145.5">O_CHAFANIN</text>
<text x="112.6" y="145.5">48</text>
<text x="137.5" y="161.6">O_CHAFAN_CON_10</text>
<text x="137.5" y="165.4">O_CHAFAN_FB+</text>
<text x="137.5" y="163.5">O_CHAFAN_REF-</text>
<text x="224.7" y="175.6">ASUSTEK COMPUTER INC</text>
</g>
<g font-size="1.7" fill="#00f">
<text x="101" y="35.7" transform="rotate(-90 101 35.7)">3</text>
<text x="106.8" y="31.9" transform="rotate(-90 106.8 31.9)">1</text>
<text x="108.9" y="33.2" transform="rotate(-90 108.9 33.2)">G</text>
<text x="110.6" y="35.7" transform="rotate(-90 110.6 35.7)">2</text>
<text x="101.9" y="37.3" transform="rotate(-90 101.9 37.3)">D</text>
<text x="109.9" y="37.5" transform="rotate(-90 109.9 37.5)">S</text>
<text x="191.7" y="59.5" transform="rotate(-90 191.7 59.5)">S</text>
<text x="199.6" y="59.3" transform="rotate(-90 199.6 59.3)">D</text>
<text x="190.7" y="61.2" transform="rotate(-90 190.7 61.2)">3</text>
<text x="196.3" y="65.3" transform="rotate(-90 196.3 65.3)">1</text>
<text x="198.2" y="63.7" transform="rotate(-90 198.2 63.7)">G</text>
<text x="200.4" y="61.2" transform="rotate(-90 200.4 61.2)">2</text>
<text x="225.3" y="68.5" transform="rotate(180 225.3 68.5)">+</text>
<text x="225.9" y="181">B</text>
<text x="229.4" y="184.1">Thursday, March 24, 2016</text>
<text x="271.9" y="184.1">51</text>
<text x="283.4" y="184.1">75</text>
<text x="286.3" y="181.1">R1.00</text>
</g>
<g font-size="1.7" fill="#004080">
<text x="171.8" y="161">GND2</text>
<text x="165.1" y="163">OUT1</text>
<text x="165.1" y="164.9">IN1-</text>
<text x="165.1" y="166.8">IN1+</text>
<text x="172" y="164.9">OUT2</text>
<text x="173" y="163">VCC</text>
<text x="173.4" y="166.8">IN2-</text>
<text x="165.1" y="168.8">GND1</text>
<text x="173" y="168.8">IN2+</text>
</g>
<g font-size="1.4">
<text x="30.9" y="1.4">5</text>
<text x="88.9" y="1.4">4</text>
<text x="146.8" y="1.4">3</text>
<text x="204.7" y="1.4">2</text>
<text x="262.6" y="1.4">1</text>
<text x=".5" y="26.1">D</text>
<text x="292.1" y="26.1">D</text>
<text x=".5" y="71.9">C</text>
<text x="292.1" y="71.9">C</text>
<text x=".5" y="117.8">B</text>
<text x="292.1" y="117.8">B</text>
<text x=".5" y="163.6">A</text>
<text x="292.1" y="163.6">A</text>
<text x="30.9" y="186.8">5</text>
<text x="88.9" y="186.8">4</text>
<text x="146.8" y="186.8">3</text>
<text x="204.7" y="186.8">2</text>
<text x="262.6" y="186.8">1</text>
</g>
</svg>
